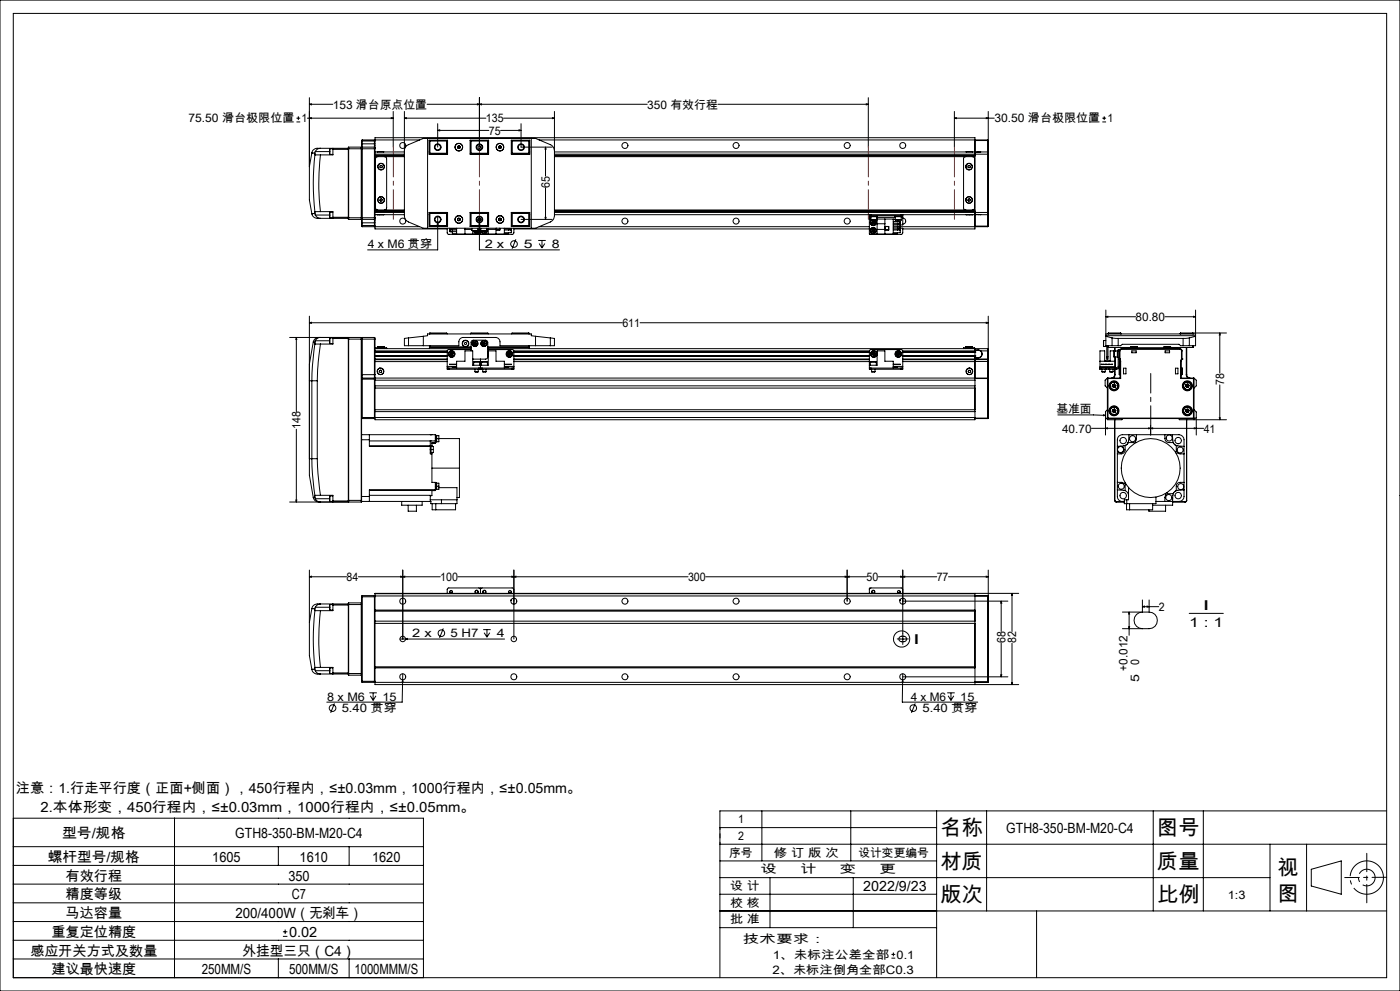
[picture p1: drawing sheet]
<svg xmlns="http://www.w3.org/2000/svg" width="420mm" height="297mm" viewBox="0 0 420 297" stroke-linecap="round" stroke-linejoin="round" font-family="sans-serif">
<g fill="none" stroke="#000" stroke-width=".3">
<path d="M0 0h420v297h-420zM4 4h412v289h-412zM88.9 36.5h1.2M88.9 35.4h1.2M89.5 34.9v1.1M92.2 35.4h25.8M92.8 35.4l.6-.1v.3zM92.8 31.3l.6-.2v.3zM92.8 29.3v20.6M92.8 31.3h7M117.4 35.3l.6 .1-.6 .2zM118 33.4v10.7"/>
<path d="M121.3 35.4l.6-.1v.3zM121.3 33.4l.1 31.6 .2 .8 1 .7 4.4 1.9h33.7l4.4-1.9 .6-.4 .6-1.4v-31.3M121.3 35.4h24.5M128.1 31.3h66.1M131.3 39.1l.6-.2v.3zM131.3 37.1v7M131.3 39.1h15.3M143.2 31.1l.6 .2-.6 .1zM143.8 31.3l.6-.2v.3zM143.8 29.3v14.8M150.2 39.1h6.1M151.1 35.4h15.2"/>
<path d="M155.7 38.9l.6 .2-.6 .1zM156.3 37.1v7h9.4M165.7 35.3l.6 .1-.6 .2zM215.4 31.3h45.1M259.9 31.1l.6 .2-.6 .1zM260.5 29.3v14.8M286.3 35.4l.6-.1v.3zM286.3 35.4h12M286.3 33.4v10.7M295.9 35.3l.6 .1-.6 .2zM296.5 33.4v12.3M330.7 36.5h1.1"/>
<path d="M330.7 35.4h1.1M331.3 34.9v1.1M92.8 49.9v10l.8 4.2M93.6 45.8h.1M93.6 45.8l.9 .1M93.6 45.8l-.8 4.1M94.5 46.4a75 75 0 0 0 0 17.1M94.5 46.4h1.6M94.5 45.9v.5M94.6 45.4l-.1 .5M94.6 45.4h4.3M96.1 44.4h-.3a1.84 1.84 0 0 0-2.2 1.4"/>
<path d="M96.1 46.4a70.9 70.9 0 0 0 0 17M96.1 44.4a1.66 1.66 0 0 0-1.5 1M96.1 44.4h8.4M98.9 45.4l.1 .9M99 44.6l-.1 .8M99 44.6v1.7M99 44.6h.9M99 46.3h.9M99.9 44.4v.4M99.9 44.8v1.6h-3.8M99.9 44.8h4.6M104.5 44.8v20.3"/>
<path d="M104.5 44.6h8M104.6 44.1l-.1 .7M104.6 44.1v21.7M104.6 44.1h3.8M108.4 44.1v21.7M108.4 44.1l.1 .1M108.5 44.2v21.5M108.5 43.1v1.1M108.5 42.3h4M108.5 43.1h4M108.7 44.1v21.7M108.7 41.9v2.2"/>
<path d="M108.7 44.1h3.6M108.7 41.9l-.2 1.2M108.7 41.9h3.6M108.7 44.1l-.2 .2M112.3 44.1v21.7M112.3 41.9v2.2M112.3 44.1l.2 .2M112.3 41.9l.2 .2M112.5 44.3v-3h180v4.9M112.5 44.3v.3M112.5 44.6v20.7M112.5 47h8.8"/>
<path d="M112.5 46.6h8.8M112.5 45.5h8.8M112.5 41.9h13.4M112.5 46.2h8.8M113.2 45.5h.1M113.2 45.5h1.9M113.3 47l-.4 .1-.3 .5v14.7l.1 .3 .6 .3M114 49.7l.4-.1 .3 .2-.1 .4-.3 .1-.4-.2zM114.1 59.7l.3-.2 .3 .3-.1 .4-.4 .1-.3-.3zM115.1 45.5h.1M115.3 47l.5 .1 .2 .5v14.7l-.1 .3-.6 .3M121.3 45.2l.3-1.1 .6-.6 4.8-2h33.7l4.8 2 .5 .6 .3 1.1"/>
<path d="M128.3 41.5v26.9M128.7 45.5h.1M128.7 42h5.6v4.2h-5.6zM128.8 42.3v3.9M128.8 42.3h5.2M129 42.1v4M129 42.1h5.3M129 42.1l-.2 .2M129 46.1h5.3M134 42.3l.2-.2v4l-.2-.2M134 45.9h-5.2l.2 .2M134 42.3v3.6"/>
<path d="M137.3 43.9v.4M137.3 44.3l.4 .2M137.7 43.7l.3 .2M137.7 43.7l-.4 .2M138 44.3l-.3 .2M138 43.9v.4M141 42h5.6v4.2h-5.6zM141 42.1h5.6M141 46.1h5.6M141.3 42.3v3.6M141.3 42.3l-.2-.2v4l.2-.2M141.3 42.3h5"/>
<path d="M141.3 45.9h5M146.3 42.3l.2-.2v4l-.2-.2M146.3 42.3v3.6M149.6 44.3l.4 .2M149.6 43.9v.4M150 43.7l.3 .2M150 43.7l-.4 .2M150.3 44.3l-.3 .2M150.3 43.9v.4M153.4 42h5.5v4.2h-5.5zM153.4 42.1h5.2M153.4 46.1h5.2"/>
<path d="M153.6 42.3v3.6M153.6 42.3l-.1-.2v4l.1-.2M153.6 42.3h5.2M153.6 45.9h5.2l-.2 .2M158.6 42.1v4M158.6 42.1l.2 .2M158.8 42.3v3.9M158.8 45.5h.1M159.4 41.5v26.9M161.7 41.9h134.6M163.7 44.1l.1 .6h-.3zM163.7 44.1v8.7"/>
<path d="M163.7 56.3v9.5M166.3 47h126.2M166.3 46.6h126.2M166.3 45.5h127.2M166.3 46.2h130M289.7 47l-.5 .1-.1 .4v14.9l.1 .4 .5 .1M289.8 45.5h2M290.4 49.7l.4-.1 .3 .2-.1 .4-.3 .1-.3-.2zM290.5 59.7l.4-.1 .2 .3-.1 .4h-.4l-.3-.3zM291.7 47l.5 .1 .2 .4v14.9l-.2 .4-.5 .1M292.5 46.2v17.5M292.5 42.1h3.8"/>
<path d="M293.5 45.6h-1v.6M293.5 45.5h.7M293.5 45.5v.1M294.2 45.5l-.7 .1M294.2 45.5h2.1M296.3 46.2h.2M296.3 45.5v.7M296.3 45.5l.2 .2M296.3 41.9v.2M296.3 42.1v3.4M296.3 46.2v17.5M296.5 45.7v.5"/>
<path d="M296.5 46.2v17.5M93.6 64.1a2.26 2.26 0 0 0 2.5 1.3M93.6 64.1h.1M94.5 63.5v.5M94.5 64l.1 .4M94.5 64l-.9 .1M94.6 64.4v.1a1.71 1.71 0 0 0 1.5 .9M94.6 64.4h4.3M96.1 63.4l-1.6 .1M96.1 63.4h3.8v1.7M96.1 65.4h8.4M98.9 64.4l.1 .9"/>
<path d="M99 63.6l-.1 .8M99 63.6v1.7M99 63.6h.9M99 65.3h.9M99.9 65.1v.3M99.9 65.1h4.6M104.5 65.1v.3M104.5 65.4l.1 .4M104.5 65.3h8M104.6 65.8h3.8M108.5 65.7v1.1M108.5 66.8l.2 1.1"/>
<path d="M108.5 65.7l-.1 .1M108.5 67.5h4M108.5 65.6l.2 .2M108.5 66.8h4M108.7 65.8v2.1M108.7 65.8h3.6M108.7 67.9h3.6M112.3 65.8v2.1M112.5 65.3v.3M112.5 65.6v3h21.7M112.5 62.9h8.8M112.5 63.2h8.8"/>
<path d="M112.5 64.3h8.8M112.5 67.9h13.4M112.5 63.7h8.8M112.5 65.6l-.2 .2M112.5 67.8l-.2 .1M112.5 63.3h8.8M113.2 64.3h.1M113.2 64.4h1.9M115.1 64.4h.1M128.7 64.3h.1M128.7 63.7h5.6v4.2h-5.6zM128.8 63.7v3.9"/>
<path d="M128.8 67.6h5.2M128.8 67.6l.2 .2M129 63.8v4M129 63.8l-.2 .1h5.2M129 63.8h5.3M129 67.8h5.3M131.3 66.6l.2 .6h-.3zM131.3 64.9v10h-21M134 63.9l.2-.1v4l-.2-.2M134 63.9v3.7M134.2 68.4v1.4l.3 .4h19.2l.4-.3 .1-1.5M134.9 68.4v.2h2.1"/>
<path d="M134.9 68.9v.5h2.1M134.9 68.9h2.1M135.1 69.4h.4M135.7 68.6v.3a.41 .41 0 0 0-.4-.3 .41 .41 0 0 0-.4 .3M135.7 69.4v.7h1.3M137 68.4v1.8M137.3 65.6v.4M137.3 66l.4 .1M137.7 65.4l.3 .2M137.7 65.4l-.4 .2M138 66l-.3 .1M138 65.6v.4"/>
<path d="M139.5 68.4v1.8M139.5 68.8h2.1M141 63.7h5.6v4.2h-5.6zM141 63.8h5.6M141 67.8h5.6M141.3 63.9v3.7M141.3 67.8v.1M141.3 63.9l-.2-.1v4l.2-.2M141.3 67.6h5M141.3 63.9h5M141.6 69.1h.1M141.6 69.1h1.8"/>
<path d="M141.6 68.4v.7M141.8 69.1v1.1M142 67.8v.1M142.1 69.1a.88 .88 0 0 0 1.3 .7 .88 .88 0 0 0 .2-1.4 .89 .89 0 0 1-.2 1.5 .89 .89 0 0 1-1.3-.8zM142.6 69.1v.3M142.6 69.4l.5 .2M142.6 69.4l.3-.3 .2 .5M143.1 69.1l.4 .1M143.4 69.1h.1M143.4 68.4v.7M143.4 68.9l.1 .3M143.4 65.9h.3z"/>
<path d="M143.5 69.2l-.4 .4M143.6 66.1l-.2-.1 .3 .2M143.7 65.9h.1M143.7 65.4v.5M143.7 65.6h.5M143.8 66.6l.2 .6h-.3zM143.8 64.9v10h24.1M143.9 70.2h-.2M144.1 65.5v.5M144.1 68.4v1.8M144.3 69.1h1.7M144.3 68.4v.7"/>
<path d="M144.4 70.2h.2M144.9 69.1v.3M144.9 69.4l.5 .2M144.9 69.4l.4-.3 .1 .5M145.4 69.1l.4 .2M145.7 67.8v.1M145.8 69.1v.2M145.8 69.3l-.4 .3M146 69.1h.1M146 68.5a.9 .9 0 0 1-.4 1.4 .9 .9 0 0 1-1.2-.8 .87 .87 0 0 0 1.2 .8 .87 .87 0 0 0 .4-1.3M146 68.4v.7M146.3 63.9l.2-.1v4.1"/>
<path d="M146.3 63.9v3.7M146.3 67.8v.1M146.3 67.6l.2 .2M146.5 68.4v1.8M146.5 68.8h2.3M148.8 68.4v1.8M148.9 68.4v.5h1.1v-.5M149.6 66l.4 .1M149.6 65.6v.4M149.9 68.4v.5M150 65.4l.3 .2M150 65.4l-.4 .2"/>
<path d="M150.3 66l-.3 .1M150.3 65.6v.4M151.3 68.4v1.8M151.3 68.9h2.1M152.6 68.6v.3M152.6 69.7v.4h-1.3M152.6 68.9a.41 .41 0 0 1 .4-.3 .41 .41 0 0 1 .4 .3M153.4 69v.2M153.4 63.7h5.5v4.2h-5.5zM153.4 68.4v.2h-2.1M153.4 68.9v.8h-2.1M153.4 63.8h5.2"/>
<path d="M153.4 67.8h5.2M153.6 63.9v3.7M153.6 63.9l-.1-.1v4l.1-.2M153.6 67.6h5.2M154.2 68.6h106.6M154.8 71.7l-1.2 2.8M156.3 65.8h9.4M158.6 63.8v4M158.6 63.8l.2 .1h-5.2M158.8 63.7v3.9M158.8 64.3h.1M158.8 67.6l-.2 .2"/>
<path d="M161.5 72.1h2.2M161.7 67.9h99.1M161.7 73l.9 1.3M162.6 72.1v2.2M163.4 73l-.8 1.3M163.5 65.2h.3l-.1 .6zM166.3 64.3h95M166.3 62.9h126.2M166.3 63.2h126.2M166.3 63.7h130M166.3 63.3h126.2M260.8 64.7h.5"/>
<path d="M260.8 64.7v.5M260.8 65.2v5h9.6l.4-.3v-1.5h-.7M260.8 64.3v.4M260.8 65.6h.5M260.8 65.2h.5M261.1 70.2h.2M261.2 64.7v.2h1.9M261.3 65.9h.1M261.3 64.9v1M261.3 65.9h1.8zM261.3 64.3v.4M261.3 64.3h9"/>
<path d="M261.3 64.7h9M261.5 66.8l.3 .4M261.5 68.9l.1 .5M261.5 68.9l.5 .2M261.6 65.9a.9 .9 0 0 0-.3 1.4 .9 .9 0 0 0 1.4 0 .9 .9 0 0 0-.3-1.4M261.6 69.4l.4 .2M261.7 65.9a.86 .86 0 0 0-.4 1.4 .86 .86 0 0 0 1.4 0 .86 .86 0 0 0-.4-1.4M261.7 66.3l-.2 .5M261.7 66.3l.3 .4M261.8 67.2h.5M261.9 68.6l-.4 .3M261.9 68.6l.5 .2"/>
<path d="M261.9 68.6l.1 1M262 69.1l-.4 .3M262 69.1l.4 .2M262 66.7l-.5 .1M262 66.7l-.2 .5M262 66.7l.3 .5M262.2 66.3h-.5M262.2 66.3l.3 .4M262.2 66.3l-.2 .4M262.4 68.8v.5M262.4 68.8l-.4 .3M262.4 69.3l-.4 .3"/>
<path d="M262.5 66.7l-.2 .5M262.5 66.7h-.5M263.1 65.6h4.9v4.6M263.1 65.2h5.5M263.1 64.7v5.5M263.1 67.1h2.4M263.1 68.8h2.4M265.5 65.6v4.6M265.5 67.9h1.1v1h-1.1M265.6 67.9v1M268 66.4h2.1v.5M268 67.2h2.1v.5h-2.1"/>
<path d="M268 68.1h2.1v.5h-2.1M268 68.9h2.1M268 66.9h2.1M268 65.7h.6M268.5 64.7v.2h2v-.2M268.6 65.9h.1M268.6 65.9h1.8M268.6 64.9v1M269.2 68.6l.1 .3a.41 .41 0 0 1 .4-.3 .41 .41 0 0 1 .4 .3M269.2 65.9v.5M269.2 67.7v.4M269.2 69.7v.4h-1.2"/>
<path d="M269.2 67.9h27.1M269.4 66.4h.5M270.1 66.9l-.4 .3-.4-.3-.1 .3M270.1 66.6v.2M270.1 69v.2M270.1 68.9v.8h-2.1M270.3 64.3h.5M270.3 64.7h.5M270.3 64.3v.4M270.4 65.9h.1M270.4 64.9v1M270.4 65.2h.4"/>
<path d="M270.8 64.3h22.7M270.8 65.4a.9 .9 0 0 1 .9 .9 .9 .9 0 0 1-.9 .9M270.8 64.7v.5M270.8 64.3v.4M270.8 65.2v2.2h-.7M289.8 64.3h2M292.5 63.7v4.9h-21.7M292.5 63.7v.6h1M292.5 67.8h3.8M293.5 64.3h.7M293.5 64.3h.1M294.2 64.3h2.1"/>
<path d="M296.3 63.7h.2M296.3 63.7v.6M296.3 67.8h.2M296.3 67.8v.1M296.3 64.3v3.5M296.5 63.7v.5M296.5 64.2l-.2 .1M296.5 67.8l-.2 .1M296.5 64.2v3.6M92.8 96.7l.6-.1v.3zM92.8 94.8v42.7M92.8 96.7h93.9"/>
<path d="M128.8 100h5.4M128.8 100v.1M129 99.8h5l.2 .2M129 99.8v.3M129 99.8l-.2 .2M134.2 100v.1M141.1 100l.2-.2h5l.2 .2M141.1 100h5.4M141.1 100v.1M146.5 100v.1M153.5 100h5.3M153.5 100v.1"/>
<path d="M158.6 99.8h-5l-.1 .2M158.6 99.8v.3M158.6 99.8l.2 .2M158.8 100v.1M192 96.7h104.5M295.9 96.6l.6 .1-.6 .2zM296.5 94.8v12.8M331.8 94.9l.6-.1v.3zM331.8 92.9v10.7h1.8M331.8 94.9h8.9M332.4 100h4M332.4 100v.1"/>
<path d="M332.5 99.8h3.7M332.5 99.8v.3M332.5 99.8l-.1 .2M336.2 99.8v.3M336.2 99.8l.2 .2M336.4 100v.1M349.5 94.9h9.2M354 100h4M354 100v.1M354.2 99.8h13.7M354.2 99.8v.3M354.2 99.8l-.2 .2"/>
<path d="M358 100l-.1-.2v.3M358 100v.1M358.1 94.8l.6 .1-.6 .2zM358.7 92.9v10.7h-1.9M365.9 99.8v12M365.9 99.8l.2 .6h-.3zM88.9 101.1l.1 .6h-.2zM88.9 101.1v22.3M93.6 114.1h1.6M93.6 114.1v23.4M94 102.5l-1.2 6.6v5h.8M94 102.5h.5"/>
<path d="M94.5 103l-.8 6.6-.1 4.5M94.5 103l1.6 .1M94.5 102.5v.5M94.6 102.1l.5-.6 1-.4h-.2a1.67 1.67 0 0 0-1.9 1.4M94.6 102.1l-.1 .4M94.6 102.1h4.3M95.2 114.1v23.4M96.1 103.1l-.6 5.4-.3 5.6M99 101.3v1.7M99 101.3h.9M99 103h.9M99.9 101.1v.4"/>
<path d="M99.9 101.5v1.6h-3.8M99.9 101.5h4.6M104.5 101.6l.1-.5-.1 49.3M104.5 101.6h8M104.5 101.6v48.4M108.4 101.1v49.4M108.4 101.1l.1 12.3M108.4 101.1h-21.5M108.5 113.4v36.6M108.5 113.7h4M108.5 112.3h4M108.7 101.1v12.2"/>
<path d="M108.7 101.1h3.6M108.7 113.3h3.6M108.7 113.3v12.1M108.7 113.3l-.2 .1M108.7 101.1l-.2 .2M112.3 101.1v12.2M112.3 101.1l.2 .5M112.3 113.3v12.1M112.3 113.3l.2 .1M112.5 112.3v1M112.5 113.9h180M112.5 115.6h180"/>
<path d="M112.5 101.6v10.7M112.5 116.3h180M112.5 113.3h183.8M112.5 104.5h28.8M112.5 105.5h21.7M112.5 106.7h21.7M112.5 105.6h21.7M112.5 106.6h21.7M112.5 105.2h21.7M112.5 107.6h21.7M112.5 107.8h21.7M112.5 105.4h21.7"/>
<path d="M112.5 108.4h21.7M112.6 104.5v-.3h3.4v.3M113.3 104h2M113.3 104v.5M113.4 104.2h1.9M113.9 111l.4-.1 .2 .3-.1 .4-.3 .1-.3-.3zM115.3 104v.5M122.6 103.6h15.1v-1.2a1.33 1.33 0 0 1 1.3-1.3h9.7a1.39 1.39 0 0 1 1.3 1.3v1.2h15.1M122.6 101.3l-1.3 .1v2.2h1.3M122.6 101.3v2.3M127 100.8v2.8M127 100.8l1.3-.2v-.5h31.1v.5l1.3 .2"/>
<path d="M127 100.8l-4.4 .5M128.8 103.6v.9M129 103.6v.4M129 104h12.3M129 104l-.2 .1h12.5M134.2 110.3v.4h.5M134.2 110.3h.5M134.2 109.8v.5M134.2 109.8h2.8M134.7 110.7h9M134.7 110.3h9M134.7 110.3v.4"/>
<path d="M135 106.2l.3 .4M135.1 105.7l-.1 .5M135.1 105.7l.4 .4M135.5 106.1l-.5 .1M135.5 106.1l-.2 .5M135.5 106.1l.3 .4M135.6 105.6l-.5 .1M135.6 105.6l.4 .4M135.6 105.6l-.1 .5M135.8 106.5l-.5 .1M136 106l-.2 .5M136 106l-.5 .1"/>
<path d="M137 110.3v-2h2.5v-3.1h2.3v4.3h4.7v-4.3h2.3v3.1h2.5v2M137 109.9h-1.3v.2h1.3M137 109.1h-2.1l2.1 .2M141.3 104.8h-6.9l-.2 .4v4.6M141.3 105.2v-2.7l.3-.4 4.1-.2 .6 .5v4.6l-.2 .4-.3 .2h-4M142 103h.5M142 103l.2 .4M142.1 108.5h1.8M142.1 108.5v1M142.1 108.4l1.8 .1M142.1 108.4v.1M142.2 102.5l-.2 .5"/>
<path d="M142.2 102.5l.6 .9M142.2 103.4h.6M142.5 111.4h1M142.5 110.7v.7M142.5 103l-.3 .4M142.7 102.5l.3 .4M142.7 102.5h-.5M142.7 102.5l-.2 .5M143 102.9l-.2 .5M143 102.9l-.5 .1M143.5 110.7v.7M143.7 110.7h.4"/>
<path d="M143.7 110.3h.9M143.7 110.3v.4M143.9 108.5v1M144.1 110.7h.5M144.1 107.6v3.1M144.4 108.5h1.8M144.4 108.5v1M144.5 108.4l1.7 .1M144.5 108.4l-.1 .1M144.6 103h.6M144.6 110.7h9M144.6 110.3h9"/>
<path d="M144.6 110.3v.4M144.6 103l.3 .4M144.8 111.4h1M144.8 110.7v.7M144.9 102.5l-.3 .5M144.9 102.5l.3 .5M144.9 103.4h.5M145.2 103l-.3 .4M145.2 103l.2 .4M145.4 102.5l.3 .4M145.4 102.5h-.5M145.4 102.5l-.2 .5"/>
<path d="M145.7 102.9l-.3 .5M145.7 102.9l-.5 .1M145.8 110.7v.7M146.2 108.5v1M146.3 105.5v1.1M146.3 104.8h7.6l.3 .5v4.5M146.3 105.8v.6M146.3 105.9v.4M146.3 104.5h150M146.3 104h12.3M151.3 109.9h1.3v.2h-1.3M151.3 109.1h2.1l-2.1 .2"/>
<path d="M151.3 109.8h2.9M152.4 105.9v.5M152.4 105.9l.4 .2M152.4 106.4l.5 .2M152.8 105.6l-.4 .3M152.8 105.6l.4 .2M152.8 105.6v.5M152.8 106.1l.1 .5M152.8 106.1l.5 .2M153.2 105.8l.1 .5M153.2 105.8l-.8 .6M153.3 106.3l-.4 .3"/>
<path d="M153.6 110.3h.6M153.6 110.3v.4M154.1 105.2h106.7M154.2 110.3v.4h-.6M154.2 109.8v.5M154.2 105.5h106.6M154.2 106.7h106.6M154.2 105.6h106.6M154.2 106.6h106.6M154.2 107.6h106.6M154.2 107.8h106.6M154.2 105.4h106.6"/>
<path d="M154.2 108.4h106.6M158.6 104l.2 .1h-12.5M158.6 103.6v.4M158.8 103.6v.9M160.7 100.8v2.8M160.7 100.8l4.4 .5M165.1 101.3l1.2 .1v2.2h-1.2M165.1 101.3v2.3M260.8 110.3h.5M260.8 109.5h2.3v-4.3h2.4v3.1h2.5v2M261.1 108.5h1.8M261.1 108.5v1"/>
<path d="M261.3 110.3v.4M261.3 110.7h9M261.3 110.3h9M261.5 111.4h1M261.5 110.7v.7M261.7 106.3l.4 .3M261.8 105.8l-.1 .5M261.8 105.8l.3 .3M262.1 106.1l-.4 .2M262.1 106.1v.5M262.1 106.1l.5 .3M262.2 105.6l-.4 .2"/>
<path d="M262.2 105.6l.4 .3M262.2 105.6l-.1 .5M262.5 110.7v.7M262.6 106.4l-.5 .2M262.6 105.9v.5M262.6 105.9l-.5 .2M262.9 108.5h.1M262.9 108.4l-1.8 .1M262.9 108.5v1M268 109.9h1.2v.2h-1.2M268 109.1h2.1l-2.1 .2M268 109.8h2.8"/>
<path d="M269 105.9l.1 .5M269 105.9l.5 .2M269.1 106.4l.4 .2M269.5 105.6l-.5 .3M269.5 105.6l.4 .2M269.5 105.6v.5M269.5 106.1v.5M269.5 106.1l.4 .2M269.9 105.8v.5M269.9 105.8l-.8 .6M269.9 106.3l-.4 .3M270.3 110.3h.5"/>
<path d="M270.3 110.3v.4M270.8 105.2h21.7M270.8 105.4l21.7 .1M270.8 109.8v-4.5l-.2-.5h-9.4l-.4 .5v5.4h.5M270.8 110.3v.4h-.5M270.8 109.8v.5M270.8 105.5h21.7M270.8 106.7h21.7M270.8 105.6h21.7M270.8 106.6h21.7M270.8 107.6h25.5M289.7 104h2"/>
<path d="M289.7 104v.5M290.7 110.9l.3 .1 .2 .3-.2 .4-.4-.1-.2-.3zM291.6 104.1l-1.8 .1M291.6 104.1h.1M291.7 103.9l-2 .1M291.7 104.1v.1M291.7 104h.1M291.7 104.2h.7v.3M291.7 104.2h-2.6v.3M291.7 104v.5M292.5 106.7h-21.7M292.5 105.2v2.6"/>
<path d="M292.5 107.8v.6h-21.7M292.5 105.5h.1M292.5 106.7h.1M292.5 107.8v.5M292.5 108.3v17.5h-180v-12.5M292.5 108.3h3.8M292.5 113.4h3.8M292.5 107.3h1M292.5 107.2h1M292.5 105h1M293.5 104.9h-1v-.4v.7M293.5 105l.6 .2"/>
<path d="M293.5 104.9l.7 .3M293.5 104.9v.1M293.5 107.2v.1M294.1 105.2a1.09 1.09 0 0 1 .4 1.2 1.09 1.09 0 0 1-1 .8M294.2 105.2a1.19 1.19 0 0 1 .4 1.3 1.19 1.19 0 0 1-1.1 .8M294.2 105.2h2.1M294.2 105.2h-.1M296.3 113.3v.1M296.3 104.5v.7M296.3 107.6h.2M296.3 107.6v.2M296.3 108.3h.2"/>
<path d="M296.3 107.8v.5M296.3 105.2v2.4M296.3 108.3v5M296.3 113.4v11.9M296.3 107.8h-25.5M296.5 107.7l-.2 .1M296.5 107.6v.1M296.5 107.7v.6M296.5 108.3v17M330 108.3h4.5M330.1 109.9h4.3v.2h-4.3zM330.4 109.1l.8 .2z"/>
<path d="M330.4 110.3h-.5v.4h.5M330.4 110.7h1.4M330.4 110.3h4.6M330.4 110.3v.4M330.6 111.4h1M330.6 110.7v.7M331.1 102.1h.1M331 102.1l.1 1.8M331.1 102.1v1.8M331.1 103.9h.9M331.1 102.1h.7M331.6 109.1l.5 .2z"/>
<path d="M331.6 110.7v.7M331.8 110.7h.9M331.8 110.3v.4M331.8 100.1h26.9M331.8 100.6h26.9M331.8 100.8l1.8 .5M332 107v.6h.4v-.6M332 107h.4M332 103.6v3.4M332.2 113.4h.2M332.2 113.4v11.9M332.4 113.4h3.8"/>
<path d="M332.4 103.6v3.4M332.4 113.4v11.9M332.4 104l.1 .1M332.4 109.1l.5 .2zM332.5 104.1h6.7M332.5 103.6v.5M332.7 110.7h2.3M332.7 110.3v.4M332.9 111.4h1M332.9 110.7v.7M333.3 109.1l.5 .2zM333.6 103.6h1.9"/>
<path d="M333.6 101.3l1.9 .1M333.6 101.3v2.3M333.7 115.7l.3 .5M333.8 115.2l-.1 .5M333.8 115.2l.4 .4M333.9 110.7v.7M334.2 105.2h.1M334.2 105.2v1.8M334.2 107h1M334.2 105.2h1M334.2 115.6l-.2 .6M334.2 115.6l.4 .5"/>
<path d="M334.2 115.6l-.5 .1M334.4 112.3a1.02 1.02 0 0 1-1 1M334.4 112.3h.1M334.4 104.1v1.1M334.4 110.7v1.6M334.4 115.1l.4 .4M334.4 115.1l-.6 .1M334.4 115.1l-.2 .5M334.5 105.2h-1.4v3h-1.7v-3h-1.4v5.1M334.5 107v3.3M334.5 112.3l-.5 1M334.5 104.1v1.1"/>
<path d="M334.5 110.7v1.6M334.6 116.1l-.6 .1M334.8 115.5l-.2 .6M334.8 115.5l-.6 .1M335 110.3v.4M335.5 105.1h-.3v2h.3M335.5 109.8l-.5 .5M335.5 103.6h.7l.5-.4h17l.5 .4h.7M335.5 109.8h.3M335.5 105.3h.3M335.5 101.4v2.2M335.5 105.3v4.5"/>
<path d="M335.5 101.4h19.4M335.8 112.3h.1M335.8 110.3h.1M335.8 110.3v2M335.8 107.6l.1 .2M335.8 107.6h.1M335.8 109.8a.84 .84 0 0 1-.8 .9M335.8 105.2v-.4h-.3v.5M335.8 105.2h.2M335.8 107.6h.2M335.8 112.3h.2M335.8 110.3h.2"/>
<path d="M335.8 105.2v4.6M335.9 107.8l.1 .6M335.9 107.8l.1 .5M336 110.3h.1M336 112.3h.1M336 107.6v.1M336 107.7l.2 .6M336 107.7l-.1 .1M336 110.3v2M336 105.2v2.4M336 108.3h.2M336 113.3l.2 .1"/>
<path d="M336 113.3h-3.8l-.7 .6v1.7l.7 .7M336 108.3v5M336.2 108.3v5.1M336.5 104.5v.2M336.5 104.7l-.5 .5M336.5 104.5l-.4 .1-.3 .6M336.5 104.5h17.4M336.5 104.7h17.4M337 110.3h.8v1.7h-.8zM337.9 104.2h-.7v.3M337.9 104.2h14.6M337.9 104.2v.3"/>
<path d="M339.2 104.1l.1 .1M339.2 104.1h2M339.2 104h2M339.2 104v.2M339.5 105.2h1.4v.5h-1.4zM341.2 103.9l-2 .1M341.2 104h.1M341.2 104.1v.1M341.2 104v.1M349.2 104.1l.1 .1M349.2 104h2M349.2 104.1h2"/>
<path d="M349.2 104v.1M349.5 105.2h1.4v.5h-1.4zM351.2 104.1v.1M351.2 104.1h6.7M351.2 104v.2M352.5 104.2h.7v.3M352.5 104.2v.3M352.6 110.3h.8v1.7h-.8zM353.9 104.7l.5 .5M353.9 104.5v.2M353.9 104.5l.6 .3 .1 .4M354.2 108.3h.2"/>
<path d="M354.2 113.4h3.8M354.2 108.3v5.1M354.4 112.3h.1M354.4 113.3l-.2 .1M354.4 113.3h3.8l.7 .6v1.7l-.7 .7M354.4 108.3v5M354.4 107.7l.1 .1M354.4 107.7l-.2 .6M354.4 110.3h.1M354.4 107.6v.1M354.4 107.6h.2M354.4 105.2h.2"/>
<path d="M354.4 110.3v2M354.4 112.3h.2M354.4 110.3h.2M354.4 105.2v2.4M354.5 107.8l-.1 .6M354.5 107.8l-.1 .5M354.6 110.3v2M354.6 107.6h.1M354.6 107.6l-.1 .2M354.6 105.2v2.4M354.9 103.6h1.9M354.9 101.4v2.2"/>
<path d="M355.6 115.7l.4 .5M355.8 115.2l-.2 .5M355.8 115.2l.8 .9M355.9 112.3l.2 .7 .3 .3M355.9 112.3h.1M355.9 104.1v8.2M356 112.3a1.09 1.09 0 0 0 1 1M356 104.1v8.2M356.2 115.6l-.2 .6M356.2 115.6l-.6 .1M356.4 115.1l.4 .4M356.4 115.1l-.6 .1"/>
<path d="M356.4 115.1l-.2 .5M356.6 116.1l-.6 .1M356.8 115.5l-.2 .6M356.8 115.5l-.6 .1M356.8 101.3l-1.9 .1M356.8 101.3v2.3M357.9 103.6v.5M358 113.4h.2M358 103.6l-.1 .5M358 113.4v11.9M358.2 113.4v11.9M358.7 100.8l-1.9 .5"/>
<path d="M365.9 115.4v10.4M88.9 128.7v21.8M92.8 137.5v4.9l1.2 6.7M92.8 137.5h.8M93.6 137.5h1.6M93.6 137.5l.1 4.5 .8 6.6M95.2 137.5l.2 4.4 .7 6.5M108.5 130.3h2.3M108.5 125.1h4M108.5 131.8h2.3M108.5 125.3l.2 .1M108.7 125.4h3.6"/>
<path d="M110.8 130.3v1.5M110.8 131.8v2h19.2v.9M110.8 130.3h19.8v2.6h-1M110.8 133.6h18.3M110.8 132.1h19.8M112.5 125.1h180M112.5 123.4h180M112.5 122.8h180M112.5 125.3l-.2 .1M129.1 130.3h.1M129.1 134.7v1.3h.5M129.1 133.6v1.1"/>
<path d="M129.1 132.1h.1M129.1 132.1v1.5M129.1 130.3h.2M129.1 134.7h.9M129.1 133.5h.5M129.3 133.8v1.9M129.3 130.3h.1M129.6 135.6v.4M129.6 136v8.6h1v2.2M129.6 133.5v.3M130 134.7v.9l-.9 .1M130.6 131.5l7.2-.1v8.9"/>
<path d="M130.6 132.6h-1v.9M130.6 130.5l.1 2M130.7 130.5h.3v1.9l-.4 .1M131 130.6h.7v1.8h-.7M292.5 125.4h3.8M292.5 125.3h3.8M296.3 125.3v.1M296.3 125.3h.2M296.5 125.3l-.2 .1M317.4 124.4l14.2 .1M331 124.3l.6 .2-.6 .1zM331.6 128.4l.6-.2v.3z"/>
<path d="M331.6 125.1l.7 .7h4.3l.3-.4M332.2 125.3h.2M332.2 125.3l.2 .1M332.2 122.8l-.6 .6v7M332.4 125.3v.1M332.4 125.4h25.6M332.4 125.3h25.6M333.7 123.3l.3 .4M333.8 122.7l-.1 .6M333.8 122.7l.4 .4M334.2 123.1l.4 .4M334.2 123.1l-.5 .2"/>
<path d="M334.2 123.1l-.2 .6M334.4 125.8v24.2M334.4 122.6l.4 .4M334.4 122.6l-.6 .1M334.4 122.6l-.2 .5M334.5 125.8v24.2M334.6 123.5l-.6 .2M334.8 123l-.2 .5M334.8 123l-.6 .1M335.2 134.9v13.9a1.58 1.58 0 0 0 2.1 1.5M338.5 132.6l-1 .9v1.4a1.21 1.21 0 0 1-1.1 1.1h-1.2M338.5 132.6a3.1 3.1 0 0 1-3.1 1.2h-.2"/>
<path d="M338.5 132.6h1.7l.2 .3M338.7 130.3l-.2 2.3M340.9 130.3v1.4l-.3 .6 .2 .3M344.6 128.2l.6 .2-.6 .1zM345.2 128.4l.6-.2v.3zM345.2 127.5v2.9M349.5 130.3v1.1a1.21 1.21 0 0 0 1.1 1.2h1.4M350.6 130.3h-13.9a1.51 1.51 0 0 0-1.5 1.5v2.8M350.9 130.3h2.8a1.57 1.57 0 0 1 1.5 1.5v13.9M351.7 130.3l.3 2.3M352 132.6l.9 .9M352 132.6l.2 .4"/>
<path d="M352.5 133.3l.4 .2M352.8 135.9l.4-.2 .6 .3h1.4M352.9 133.5v1.8l-.3 .2M352.9 133.5l2.3 .3M353.6 125.4l.3 .4h14M355.6 123.3l.4 .4M355.8 122.7l-.2 .6M355.8 122.7l.8 .8M356 125.8v24.2M356.4 122.6l.4 .4M356.4 122.6l-.6 .1M356.4 122.6l-.4 1.1"/>
<path d="M356.6 123.5l-.6 .2M356.8 123l-.2 .5M356.8 123l-1.2 .3M358 125.3h.2M358 125.3v.1M358.2 125.3l-.2 .1M358.2 122.8l.7 .7v6.9M358.3 128.2l.6 .2-.6 .1zM358.9 125.1l-.7 .7M361.1 128.4h-33.7M365.8 125.2h.3l-.2 .6zM86.9 150.5h21.5"/>
<path d="M88.8 149.9h.2l-.1 .6zM94 149.1a1.77 1.77 0 0 0 2.1 1.4l-1-.4-.5-.6M94.5 148.6v.4M94.5 149l.1 .5M94.5 149l-.5 .1M94.6 149.5h4.3M96.1 148.4l-1.6 .2M96.1 148.4h3.8v1.7M99 148.6v1.7M99 148.6h.9M99 150.3h.9M99.9 150.1v.4"/>
<path d="M99.9 150.1h4.6M104.5 150.4v.1M104.5 150v.4M104.5 150h4M108.5 150l-.1 .5M108.5 148.8h2.3M110.8 148.8v1.5M110.8 148.4l18.3 .2M120.5 150.3v1.1h6.1v-1.1M122.4 151.4v1.8h2.5v-1.8M129.1 148.6v1.7M129.1 149.8h8"/>
<path d="M129.6 140.3h8.2M129.6 151v1.8h7.1v-1.8M130.6 146.8l-19.8 .1M130.6 144.7h.4v2h-.4M130.6 147h-1v1.6h-.5M130.6 146.8h-19.8v2M130.6 145.7h1.1M130.7 144.7v2M130.7 151v1.8M131 144.8h.7v.9M131.7 145.7v.9h-.7M131.7 146.2h5.4v4.8h-7.8v-.7h-20.8"/>
<path d="M132.4 149.8v1.2M137.8 140.3v8.8h-.7M334.4 150l.5 .5M334.4 150h.1M334.5 150l.4 .4M334.9 150.5h2.4M334.9 150.4h2.4M334.9 150.4v.1M335.2 146.8l2.3 .2M335.2 144.6h1.4l.6 .3 .3-.2M337.5 147a1.64 1.64 0 0 1 1.1 1.6M337.8 145.1l-.3 .2v1.7"/>
<path d="M338 151v1.8h7.8v-1.8M338 149.8v1.2M338.6 146.2v3.6h-1.3v1.2h9.5v-2M338.9 151v1.8M349.6 148l.2 .3-.3 .6v1.4M349.7 151.4v1.8h-5v-.4M350.1 147.7l.1 .3h1.8M351.8 150.5h3.7M351.8 149.2v2.2h-6M351.8 150.4h3.7M352 148l-.3 2.3M352.1 147.6l-.1 .4"/>
<path d="M352.9 147l-.9 1M352.9 147l-.4 .2M355.2 144.6h-1.2a1.09 1.09 0 0 0-1.1 1.1v1.3M355.2 146.8l-2.3 .2M355.2 146v2.8a1.51 1.51 0 0 1-1.5 1.5h-6.9M355.5 150.4v.1M356 150l-.5 .4M356 150h.1M356 150l-.5 .5M92.8 172.9l.6-.2v.3zM92.8 170.8v15.7M92.8 172.9h11.2"/>
<path d="M107.5 172.9h24.6M108.5 178.9h4M108.7 178.5l-.2 .2v2.1M108.7 178.5v26M108.7 178.5h3.6M112.3 178.5v26M112.3 178.5l.2 .2M112.5 178.6h180M112.5 177.9h180M120.2 172.7l.6 .2-.6 .1zM120.8 172.9l.6-.2v.3zM120.8 170.8v20.7"/>
<path d="M134.9 177.3v.2M134.9 177.5h.8M135.1 177h.4M135.7 177.3v.2M142.8 177.8a.5 .5 0 0 1-.2-.7 .5 .5 0 0 1 .8 0 .5 .5 0 0 1-.2 .7M143.9 176.3h.5M144.1 176.3v1.5M145.1 177.8a.5 .5 0 0 1-.2-.7 .5 .5 0 0 1 .8 0 .5 .5 0 0 1-.2 .7M152.6 177.3v.2M152.6 177.5h.8M153.4 179.8l-.1 .2M153.4 177.3v.2"/>
<path d="M153.6 172.7l.6 .2-.6 .1zM154.2 172.9l.6-.2v.3zM154.2 176.7l-.5-.5h-9.1l-.5 .5-.3-.5h-9.3l-.3 .4v1.2M154.2 170.8v20.7M206.4 172.9h-69M211.7 172.9h48.3M253.5 172.7l.6 .2-.6 .1zM254.1 172.9l.6-.2v.3zM254.1 170.8v9.4M260.8 176.7l.4-.5h9.2l.4 .5M261.1 176.3h-.3v1.5M261.8 177.8a.5 .5 0 0 1-.2-.7 .5 .5 0 0 1 .8 0 .5 .5 0 0 1-.3 .7"/>
<path d="M263.5 172.9h17.5M269.2 177.3v.2M269.3 177.5h.8M270.1 179.8l-.2 .2M270.1 177.3v.2M270.2 172.7l.6 .2-.6 .1zM270.8 172.9l.6-.2v.3zM270.8 170.8v19M284.6 172.9h11.9M292.5 177.8v27.4M292.5 178.5h3.8M292.5 178.7h3.8"/>
<path d="M295.9 172.7l.6 .2-.6 .1zM296.3 178.5v.2M296.3 178.7v25.6M296.5 170.8v33.5M303.6 177.8v11.5M303.6 177.8l.1 .6h-.2zM305.6 177.8h-193.1v27.4h193.1M342.7 179.8v3.6a2.49 2.49 0 0 0-2.5 2.5 2.49 2.49 0 0 0 2.5 2.5M344.7 179.8v3.6M92.8 186.5v10l.8 4.1M93.6 182.4h.1M93.6 182.4l.9 .1"/>
<path d="M93.6 182.4l-.8 4.1M94.5 182.9l1.6 .1M94.5 182.9a75 75 0 0 0 0 17.2M94.5 182.5v.4M94.6 182l-.1 .5M94.6 182h4.3M96.1 181h-.3a1.92 1.92 0 0 0-2.2 1.4M96.1 183a71 71 0 0 0 0 17M96.1 181a1.76 1.76 0 0 0-1.5 1M96.1 181h8.4M98.9 182l.1 .8M99 181.2l-.1 .8"/>
<path d="M99 181.2v1.6M99 181.2h.9M99 182.8h.9M99.9 181v.3M99.9 181.3v1.7h-3.8M99.9 181.3h4.6M104.5 181.3v20.4M104.5 181.2h4M104.6 180.7l-.1 .6M104.6 180.7v21.6M104.6 180.7h3.8M108.4 180.7v21.6"/>
<path d="M108.4 180.7l.1 .1M108.5 180.8v.4M108.5 181.2v20.7M112.5 186.8h.1M112.5 182.8h180M112.5 199.8h180M112.5 183.2h180M112.5 186.8h180M120 191.5h31.4M121.6 191.5l.6-.2v.4zM133 188.3l-1.1 2.9M145 188.7h2.2"/>
<path d="M145.2 189.6l.9 1.4M146.1 188.7v2.3M146.9 189.6l-.8 1.4M269.9 190.9l.6-.2a1.18 1.18 0 0 1 1.4 .5 .81 .81 0 0 1-.8 1.1 1.22 1.22 0 0 1-1.4-.5zM270 191.5h1.6M270.8 190.7v1.6M270.8 180.2h31.6M292.5 186.2h-180M300.4 180.2v9.1M300.4 192.8v10M300.4 180.2l.1 .6h-.3zM303.6 192.8v12.4"/>
<path d="M336.7 183.4h8M338.6 187.8h.3l-.2 .6zM338.7 183.4v7M338.7 183.4l.2 .6h-.3zM342.7 181.8l.6-.2v.4zM342.7 181.8h4.9M344.1 181.6l.6 .2-.6 .2zM344.7 183.4a2.49 2.49 0 0 1 2.5 2.5 2.49 2.49 0 0 1-2.5 2.5h-8M356.8 183.8h10.2M93.6 200.6a1.99 1.99 0 0 0 2.5 1.4M93.6 200.6h.1M94.5 200.1v.4"/>
<path d="M94.5 200.5l.1 .5M94.5 200.5l-.9 .1M94.6 201l.7 .8 .8 .2M94.6 201h4.3M96.1 200l-1.6 .1M96.1 200h3.8v1.7M96.1 202h8.4M98.9 201l.1 .9M99 200.2l-.1 .8M99 200.2v1.7M99 200.2h.9M99 201.9h.9"/>
<path d="M99.9 201.7v.3M99.9 201.7h4.6M100.3 210.8l-1.1 2.8M104.5 201.7l.1 .6M104.5 201.9h4M104.6 202.3h3.8M108.5 201.9v.3M108.5 202.2v2.1l.2 .2M108.5 202.2l-.1 .1M108.5 204.1h4M108.7 204.5h3.6M110.8 207.6h2.3"/>
<path d="M111.1 208.5l.8 1.4M111.9 207.6v2.3M112.5 200.2h180M112.5 204.5h183.8M112.5 204.3l-.2 .2M112.8 208.5l-.9 1.4M120.8 203.7l.1 .6h-.2zM120.8 201.9l-.1 8.5h-22.7M270.8 203.7l.1 .6h-.2zM270.8 203.7l-.1 6.7h22.6M270.8 201.9v1.8M270.8 202.8h31.6"/>
<path d="M274.6 210.8l-1.2 2.8M284.2 207.6h2.2M284.4 208.5l.9 1.4M285.3 207.6v2.3M286.1 208.5l-.8 1.4M292.5 204.3h3.8M296.3 204.3v.2M296.3 204.3h.2M296.5 204.3l-.2 .2M300.2 202.2h.3l-.1 .6zM303.5 204.6h.2l-.1 .6zM4 245.2h123v47.8"/>
<path d="M4 253.7h123M4 259.4h123M52.4 245.2v47.8M83.5 253.7v5.7M104.7 253.7v5.7M216 253h200M216 248h65M216 258h65M228.6 243v15M255.2 243v15M281 243v50M296 243v30"/>
<path d="M346 243v30M361 243v30M381 253v20M392 253v20M416 243h-200v50M4 265h123M4 270.6h123M4 276.2h123M84.9 279.3h1.3M85.5 278.6v1.3M216 278h65M216 273h200"/>
<path d="M216 263h165M216 268h65M231 263v15M256 263v15M311 273v20M393.4 260.5l9-2.5v10l-9-2.5zM4 281.8h123M4 287.4h123M83.5 287.4v5.6M84.9 280.6h1.3M104.7 287.4v5.6M267.4 287.2h1.2"/>
<path d="M267.4 286h1.2M268 285.5v1.1"/>
<circle cx="114.3" cy="59.9" r="1"/>
<circle cx="114.3" cy="49.9" r="1.01"/>
<circle cx="114.3" cy="49.9" r=".95"/>
<circle cx="114.3" cy="59.9" r=".95"/>
<circle cx="120.8" cy="43.6" r=".9"/>
<circle cx="131.3" cy="44.1" r=".84"/>
<circle cx="131.3" cy="44.1" r="1"/>
<circle cx="137.7" cy="44.1" r="1.11"/>
<circle cx="143.8" cy="44.1" r=".83"/>
<circle cx="143.8" cy="44.1" r=".99"/>
<circle cx="143.8" cy="44.1" r=".42"/>
<circle cx="150" cy="44.1" r="1.12"/>
<circle cx="150" cy="44.1" r="1.14"/>
<circle cx="156.3" cy="44.1" r=".84"/>
<circle cx="156.3" cy="44.1" r="1"/>
<circle cx="187.5" cy="43.6" r=".9"/>
<circle cx="220.8" cy="43.6" r=".9"/>
<circle cx="254.2" cy="43.6" r=".9"/>
<circle cx="270.8" cy="43.6" r=".9"/>
<circle cx="290.7" cy="49.9" r=".95"/>
<circle cx="290.7" cy="49.9" r=".99"/>
<circle cx="290.7" cy="59.9" r=".95"/>
<circle cx="290.7" cy="59.9" r=".99"/>
<circle cx="120.8" cy="66.3" r=".9"/>
<circle cx="131.3" cy="65.8" r="1"/>
<circle cx="131.3" cy="65.8" r=".83"/>
<circle cx="137.7" cy="65.8" r="1.11"/>
<circle cx="143.8" cy="65.8" r=".83"/>
<circle cx="143.8" cy="65.8" r="1"/>
<circle cx="143.8" cy="65.8" r=".42"/>
<circle cx="150" cy="65.8" r="1.12"/>
<circle cx="150" cy="65.8" r="1.16"/>
<circle cx="154.2" cy="73.1" r=".99"/>
<circle cx="156.3" cy="65.8" r=".84"/>
<circle cx="156.3" cy="65.8" r="1"/>
<circle cx="187.5" cy="66.3" r=".9"/>
<circle cx="220.8" cy="66.3" r=".9"/>
<circle cx="254.2" cy="66.3" r=".9"/>
<circle cx="262" cy="69.1" r=".87"/>
<circle cx="262" cy="69.1" r=".9"/>
<circle cx="114.1" cy="111.3" r="1"/>
<circle cx="114.2" cy="111.3" r=".94"/>
<circle cx="135.5" cy="106.1" r="1"/>
<circle cx="135.5" cy="106.1" r=".9"/>
<circle cx="135.5" cy="106.1" r=".86"/>
<circle cx="139.6" cy="103" r=".33"/>
<circle cx="139.6" cy="103" r="1"/>
<circle cx="139.7" cy="103" r=".91"/>
<circle cx="142.5" cy="102.9" r=".87"/>
<circle cx="142.5" cy="103" r=".89"/>
<circle cx="145.1" cy="103" r=".89"/>
<circle cx="145.2" cy="102.9" r=".87"/>
<circle cx="152.8" cy="106.1" r="1"/>
<circle cx="152.8" cy="106.1" r=".86"/>
<circle cx="262.1" cy="106.1" r=".99"/>
<circle cx="262.2" cy="106.1" r=".87"/>
<circle cx="269.5" cy="106.1" r="1"/>
<circle cx="269.5" cy="106.1" r=".9"/>
<circle cx="269.5" cy="106.1" r=".86"/>
<circle cx="290.8" cy="111.3" r=".95"/>
<circle cx="290.8" cy="111.3" r=".99"/>
<circle cx="334.2" cy="115.6" r="1.32"/>
<circle cx="334.2" cy="115.6" r="1.5"/>
<circle cx="334.2" cy="115.6" r="1.14"/>
<circle cx="334.2" cy="115.6" r="1.17"/>
<circle cx="356.2" cy="115.6" r="1.33"/>
<circle cx="356.2" cy="115.6" r="1.13"/>
<circle cx="356.2" cy="115.6" r="1.5"/>
<circle cx="334.2" cy="123.1" r="1.49"/>
<circle cx="334.2" cy="123.1" r="1.32"/>
<circle cx="334.2" cy="123.1" r="1.14"/>
<circle cx="334.2" cy="123.1" r="1.17"/>
<circle cx="336.2" cy="134.7" r=".99"/>
<circle cx="336.2" cy="134.7" r=".91"/>
<circle cx="337" cy="132" r=".96"/>
<circle cx="339.8" cy="131.5" r=".92"/>
<circle cx="350.8" cy="131.3" r=".91"/>
<circle cx="353.5" cy="132" r=".96"/>
<circle cx="354" cy="134.8" r=".93"/>
<circle cx="356.2" cy="123.1" r="1.33"/>
<circle cx="356.2" cy="123.1" r="1.17"/>
<circle cx="356.2" cy="123.1" r="1.13"/>
<circle cx="356.2" cy="123.1" r="1.49"/>
<circle cx="336.4" cy="145.7" r=".91"/>
<circle cx="337" cy="148.5" r=".97"/>
<circle cx="345.2" cy="140.3" r="8.8"/>
<circle cx="350.6" cy="149.1" r=".91"/>
<circle cx="353.5" cy="148.5" r=".97"/>
<circle cx="354.2" cy="145.9" r=".93"/>
<circle cx="135.3" cy="177.4" r=".41"/>
<circle cx="143" cy="177.4" r=".41"/>
<circle cx="145.3" cy="177.4" r=".39"/>
<circle cx="153" cy="177.4" r=".41"/>
<circle cx="262" cy="177.4" r=".4"/>
<circle cx="269.7" cy="177.4" r=".41"/>
<circle cx="120.8" cy="180.2" r=".9"/>
<circle cx="120.8" cy="191.5" r=".82"/>
<circle cx="132.4" cy="189.8" r="1"/>
<circle cx="154.1" cy="180.2" r=".9"/>
<circle cx="154.2" cy="191.5" r=".82"/>
<circle cx="187.5" cy="180.2" r=".9"/>
<circle cx="220.8" cy="180.2" r=".9"/>
<circle cx="254.2" cy="180.2" r=".9"/>
<circle cx="270.5" cy="191.5" r="2.42"/>
<circle cx="270.8" cy="180.2" r=".9"/>
<circle cx="99.8" cy="212.2" r=".98"/>
<circle cx="120.8" cy="202.8" r=".9"/>
<circle cx="154.1" cy="202.8" r=".9"/>
<circle cx="187.5" cy="202.8" r=".9"/>
<circle cx="220.8" cy="202.8" r=".9"/>
<circle cx="254.2" cy="202.8" r=".9"/>
<circle cx="270.8" cy="202.8" r=".9"/>
<circle cx="274" cy="212.2" r="1"/>
</g>
<path d="M412.4 262.3a2.5 2.5 0 0 0-4.1-1.1 2.5 2.5 0 0 0 1 4.2 2.5 2.5 0 0 0 3.2-2.9l-.1-.2" fill="none" stroke="#000" stroke-width=".3" stroke-dasharray="30.5 1.3 1.3 1.3" stroke-dashoffset="24.5" stroke-linecap="butt"/>
<path d="M414.8 261.5a5 5 0 0 0-8.3-2 5 5 0 0 0 2.2 8.3 5 5 0 0 0 6.2-6l-.1-.3" fill="none" stroke="#000" stroke-width=".3" stroke-dasharray="30.5 1.3 1.3 1.3" stroke-dashoffset="16.7" stroke-linecap="butt"/>
<path d="M345.2 111.9v15.6" fill="none" stroke="#000" stroke-width=".3" stroke-dasharray="30.5 1.3 1.3 1.3" stroke-dashoffset="24.6"/>
<path d="M270 191.5h-.8M270.8 192.3v.9M270.8 190.7v-.9M271.7 191.5h.8" fill="none" stroke="#000" stroke-width=".3" stroke-dasharray="30.5 1.3 1.3 1.3"/>
<path d="M410 255.7v14.9" fill="none" stroke="#000" stroke-width=".3" stroke-dasharray="30.5 1.3 1.3 1.3" stroke-dashoffset="25"/>
<path d="M403.4 263l12.6-.1" fill="none" stroke="#000" stroke-width=".3" stroke-dasharray="30.5 1.3 1.3 1.3" stroke-dashoffset="26.1"/>
<path d="M216 248v5" fill="none" stroke="#000" stroke-width=".3" stroke-dasharray="30.5 1.3 1.3 1.3" stroke-dashoffset="29.9"/>
<path d="M118 65.8v-21.7M143.8 65.8v-21.7M260.5 65.8v-21.7M286.3 65.8v-21.7" fill="none" stroke="#f00" stroke-width=".3" stroke-dasharray="30.5 1.3 1.3 1.3" stroke-dashoffset="21.6"/>
<g fill="#000">
<path d="M331 124.3l.6 .2-.6 .1z"/>
<path d="M92.8 35.4l.6-.1v.3zM117.4 35.3l.6 .1-.6 .2z"/>
<path d="M143.2 31.1l.6 .2-.6 .1zM92.8 31.3l.6-.2v.3zM295.9 35.3l.6 .1-.6 .2zM286.3 35.4l.6-.1v.3zM259.9 31.1l.6 .2-.6 .1zM143.8 31.3l.6-.2v.3z"/>
<path d="M163.7 44.1l.1 .6h-.3zM163.5 65.2h.3l-.1 .6z"/>
<path d="M92.8 96.7l.6-.1v.3zM295.9 96.6l.6 .1-.6 .2zM131.3 39.1l.6-.2v.3zM155.7 38.9l.6 .2-.6 .1zM121.3 35.4l.6-.1v.3zM165.7 35.3l.6 .1-.6 .2zM131.3 66.6l-.1 .6h.3zM143.8 66.6l-.1 .6h.3zM345.2 128.4l.6-.2v.3zM358.3 128.2l.6 .2-.6 .1zM254.1 172.9l.6-.2v.3zM270.2 172.7l.6 .2-.6 .1zM120.8 203.7l-.1 .6h.2zM270.8 203.7l-.1 .6h.2zM121.6 191.5l.6 .2v-.4zM92.8 172.9l.6-.2v.3zM120.2 172.7l.6 .2-.6 .1z"/>
<path d="M331.8 94.9l.6-.1v.3zM358.1 94.8l.6 .1-.6 .2z"/>
<path d="M88.9 101.1l.1 .6h-.2zM88.8 149.9h.2l-.1 .6z"/>
<path d="M344.6 128.2l.6 .2-.6 .1zM331.6 128.4l.6-.2v.3zM295.9 172.7l.6 .2-.6 .1zM270.8 172.9l.6-.2v.3zM344.1 181.6l.6 .2-.6 .2zM342.7 181.8l.6-.2v.4z"/>
<path d="M365.8 125.2h.3l-.2 .6zM365.9 99.8l.2 .6h-.3z"/>
<path d="M120.8 172.9l.6-.2v.3zM153.6 172.7l.6 .2-.6 .1z"/>
<path d="M154.2 172.9l.6-.2v.3zM253.5 172.7l.6 .2-.6 .1z"/>
<path d="M300.4 180.2l.1 .6h-.3zM300.2 202.2h.3l-.1 .6zM303.6 177.8l.1 .6h-.2zM303.5 204.6h.2l-.1 .6z"/>
<path d="M338.7 183.4l.2 .6h-.3zM338.6 187.8h.3l-.2 .6z"/>
</g>
<g font-size="6.3">
<text x="282.1" y="250.3">名称</text>
<text x="347.1" y="250.3">图号</text>
<text x="282.1" y="260.3">材质</text>
<text x="347.1" y="260.3">质量</text>
<text x="383.3" y="262.1">视</text>
<text x="383.3" y="269.9">图</text>
<text x="282.1" y="270.3">版次</text>
<text x="347.1" y="270.3">比例</text>
</g>
<g font-size="4.2">
<text x="4.8" y="237.6">注意：1.行走平行度（正面+侧面），450行程内，≤±0.03mm，1000行程内，≤±0.05mm。</text>
<text x="12.2" y="243.3">2.本体形变，450行程内，≤±0.03mm，1000行程内，≤±0.05mm。</text>
<text x="18.6" y="251.3">型号/规格</text>
<text x="70.6" y="251.3">GTH8-350-BM-M20-C4</text>
<text x="301.9" y="249.5">GTH8-350-BM-M20-C4</text>
<text x="14.4" y="258.3">螺杆型号/规格</text>
<text x="19.7" y="263.9">有效行程</text>
<text x="63.7" y="258.3">1605</text>
<text x="86.5" y="263.9">350</text>
<text x="89.9" y="258.3">1610</text>
<text x="111.7" y="258.3">1620</text>
<text x="19.7" y="269.5">精度等级</text>
<text x="87.6" y="269.5">C7</text>
<text x="259" y="267">2022/9/23</text>
<text x="19.7" y="275.2">马达容量</text>
<text x="70.6" y="275.2">200/400W（无刹车）</text>
<text x="15.4" y="280.8">重复定位精度</text>
<text x="86.7" y="280.8">0.02</text>
<text x="9.1" y="286.4">感应开关方式及数量</text>
<text x="72.7" y="286.4">外挂型三只（C4）</text>
<text x="15.5" y="292">建议最快速度</text>
<text x="60.5" y="292">250MM/S</text>
<text x="86.7" y="292">500MM/S</text>
<text x="106.4" y="292">1000MMM/S</text>
</g>
<g font-size="4.1">
<text x="360.9" y="182.7">I</text>
<text x="356.8" y="187.9">1 : 1</text>
<text x="273.9" y="193">I</text>
</g>
<g font-size="3.5">
<text x="99.9" y="32.5">153 滑台原点位置</text>
<text x="194.2" y="32.5">350 有效行程</text>
<text x="56.5" y="36.7">75.50 滑台极限位置 1</text>
<text x="145.8" y="36.7">135</text>
<text x="146.7" y="40.3">75</text>
<text x="298.3" y="36.7">30.50 滑台极限位置 1</text>
<text x="164.9" y="56.3" transform="rotate(-90 164.9 56.3)">65</text>
<text x="110.3" y="74.4">4 x M6 贯穿</text>
<text x="145.4" y="74.4">2 x</text>
<text x="157.2" y="74.4">5</text>
<text x="165.5" y="74.4">8</text>
<text x="186.7" y="98">611</text>
<text x="340.7" y="96.2">80.80</text>
<text x="367.2" y="115.3" transform="rotate(-90 367.2 115.3)">78</text>
<text x="316.9" y="123.8">基准面</text>
<text x="90.2" y="128.6" transform="rotate(-90 90.2 128.6)">148</text>
<text x="318.6" y="129.6">40.70</text>
<text x="361.1" y="129.6">41</text>
<text x="104" y="174.1">84</text>
<text x="132.1" y="174.1">100</text>
<text x="206.4" y="174.1">300</text>
<text x="260" y="174.1">50</text>
<text x="281" y="174.1">77</text>
<text x="347.7" y="183.1">2</text>
<text x="123.6" y="191">2 x</text>
<text x="135.2" y="191">5 H7</text>
<text x="149" y="191">4</text>
<text x="301.7" y="192.8" transform="rotate(-90 301.7 192.8)">68</text>
<text x="304.9" y="192.8" transform="rotate(-90 304.9 192.8)">82</text>
<text x="338.3" y="201" transform="rotate(-90 338.3 201)">+0.012</text>
<text x="341.8" y="199.2" transform="rotate(-90 341.8 199.2)">0</text>
<text x="98.2" y="209.9">8 x M6</text>
<text x="114.8" y="209.9">15</text>
<text x="273.2" y="209.9">4 x M6</text>
<text x="288.1" y="209.9">15</text>
<text x="341.8" y="204.5" transform="rotate(-90 341.8 204.5)">5</text>
<text x="102.5" y="213.5">5.40 贯穿</text>
<text x="276.7" y="213.5">5.40 贯穿</text>
<text x="221.4" y="246.8">1</text>
<text x="221.4" y="251.8">2</text>
<text x="218.8" y="256.8">序号</text>
<text x="232.2" y="256.8">修 订 版 次</text>
<text x="257.5" y="256.8">设计变更编号</text>
<text x="228.2" y="261.8">设</text>
<text x="240.1" y="261.8">计</text>
<text x="252" y="261.8">变</text>
<text x="263.9" y="261.8">更</text>
<text x="219.1" y="266.7">设 计</text>
<text x="368.3" y="269.3">1:3</text>
<text x="219.1" y="271.7">校 核</text>
<text x="219.1" y="276.7">批 准</text>
<text x="222.9" y="282.7">技术要求：</text>
<text x="231.8" y="287.3">1、未标注公差全部 0.1</text>
<text x="231.7" y="291.8">2、未标注倒角全部C0.3</text>
</g>
</svg>
